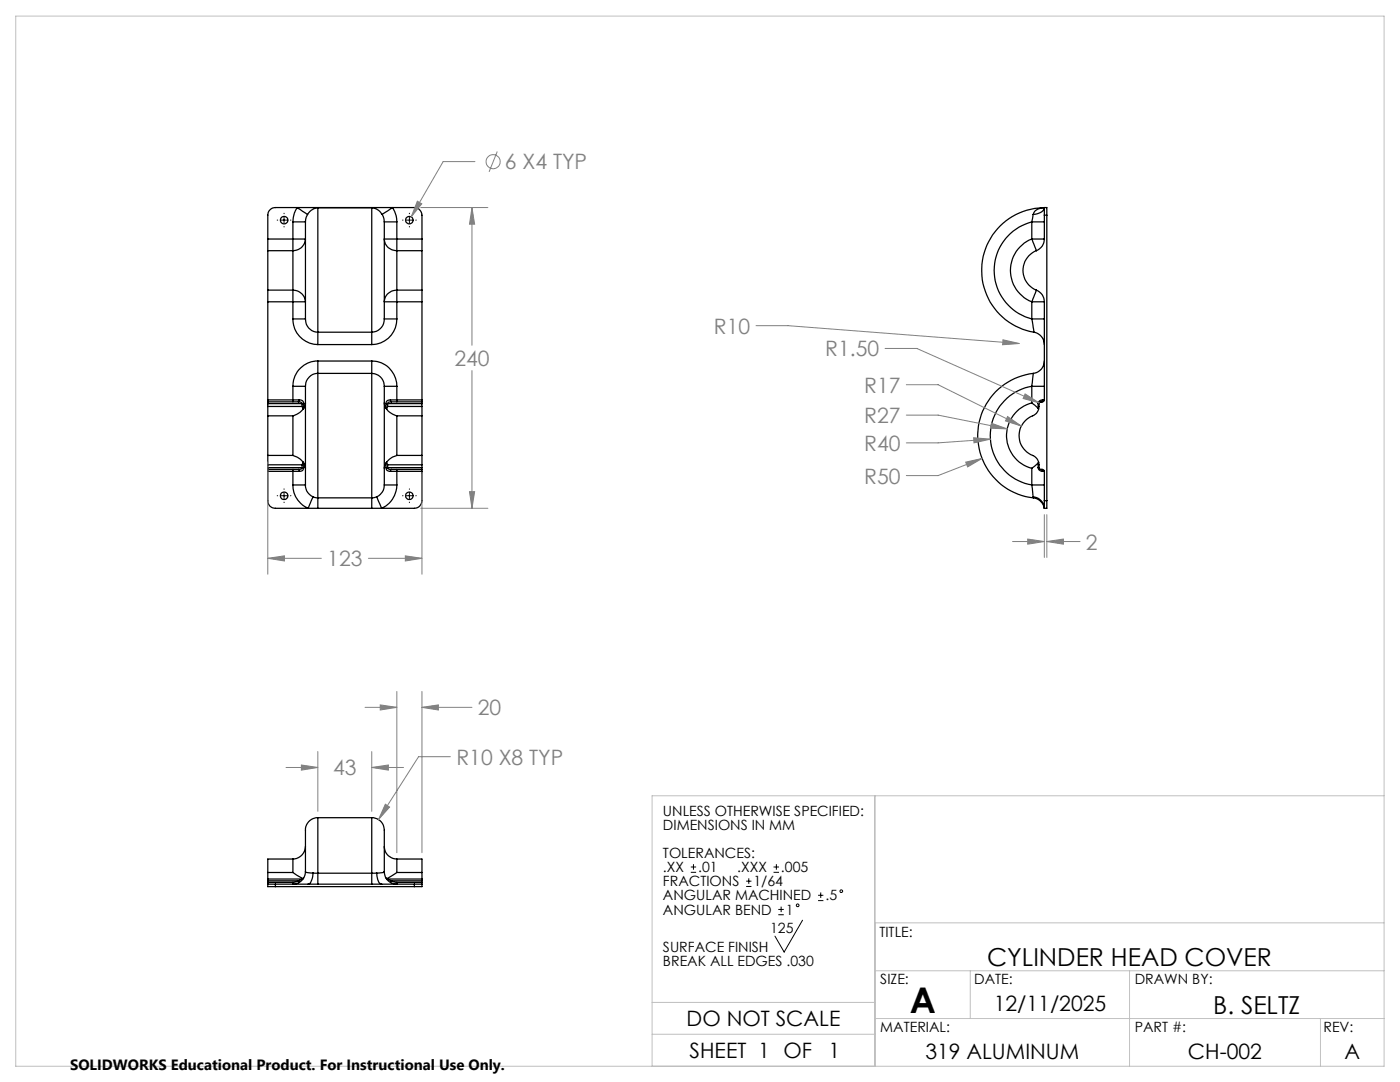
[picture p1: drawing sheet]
<svg xmlns="http://www.w3.org/2000/svg" width="279mm" height="216mm" viewBox="0 0 279 216" stroke-linecap="round" stroke-linejoin="round" font-family="sans-serif">
<g fill="none" stroke="#000" stroke-width=".25">
<path d="M53.4 50v7.9M53.4 47.7v2.3M53.4 57.9v2.3M53.4 47.7v-4.8a1.51 1.51 0 0 1 1.6-1.5h27.7a1.57 1.57 0 0 1 1.5 1.5v4.8M53.4 57.9h5.1M53.4 50h5.1M53.4 47.7h5.1M58.5 57.9a2.52 2.52 0 0 1 2.5 2.3h-2.5M58.5 50v7.9M58.5 47.7h2.4a2.22 2.22 0 0 1-1.1 1.9l-1.3 .4M58.5 44.3h2.5M58.5 57.9v2.3"/>
<path d="M58.5 47.7v2.3M58.5 44.3v3.4M61 44.3v19.3M61.4 42.8l-.3 .6-.1 .9M61.4 42.8l-2.1-1.4a5 5 0 0 0-.8 2.9M63.4 41.5v24.8M63.4 41.5a2.51 2.51 0 0 0-2 1.3M63.4 41.4v.1M63.4 41.5h10.8M74.2 41.5v24.8M74.2 41.5a2.59 2.59 0 0 1 2.1 1.3M74.2 41.4v.1"/>
<path d="M76.3 42.8l.3 .8 .1 .7M76.3 42.8l2.1-1.3a5 5 0 0 1 .8 2.8M76.7 44.3v19.3M76.7 44.3h2.5M79.2 57.9a2.46 2.46 0 0 0-2.5 2.3h2.5M79.2 47.7h-2.5a2.28 2.28 0 0 0 2.1 2.3h.4M79.2 50v7.9M79.2 57.9v2.3M79.2 47.7v2.3M79.2 57.9h5M79.2 50h5M79.2 44.3v3.4"/>
<path d="M79.2 47.7h5M84.2 50v7.9M84.2 47.7v2.3M84.2 57.9v2.3M205.9 44.3h2.5M205.9 47.7a6.7 6.7 0 0 0-4.3 6.3 6.7 6.7 0 0 0 4.3 6.2M205.9 47.7l.9 2.3M205.9 47.7h2.5M205.9 44.3a10 10 0 0 0-7.5 9.7 10 10 0 0 0 7.5 9.6M205.9 44.3v3.4M206.2 42.8l-.3 1.5M206.8 57.9a2.45 2.45 0 0 1 1.6 2.3"/>
<path d="M206.8 50a4.2 4.2 0 0 0-2.6 4 4.2 4.2 0 0 0 2.6 3.9M206.8 57.9l-.9 2.3M208 41.5a2.14 2.14 0 0 0-1.8 1.3M208 41.5a12.5 12.5 0 0 0-12.1 11.6 12.5 12.5 0 0 0 10.4 13.2M208.4 47.7a2.45 2.45 0 0 1-1.6 2.3M208.4 41.4v1.5M208.4 41.4h.5v1.5M208.4 41.4a2.07 2.07 0 0 1-2.2 1.4M208.4 41.4l-.4 .1M208.4 42.9v4.8M208.4 42.9h.5M208.9 42.9v57"/>
<path d="M53.4 79.8v.4M53.4 60.2h5.1M53.4 60.2v19.6M53.4 79.8h5.1M58.5 77.1h2.5M58.5 63.6a5 5 0 0 0 4.9 5.2M58.5 63.6h2.5M58.5 79.8h1.2M58.5 79.8v.4M58.5 60.2v3.4M58.5 77.1v2.7M59.7 79.8h.3a.67 .67 0 0 1 .6 .7"/>
<path d="M59.7 79.8l-.2 .4M61 77.1v19.7M61 63.6a2.52 2.52 0 0 0 2.4 2.7M63.4 74.5a2.48 2.48 0 0 0-2.4 2.6M63.4 74.5v24.8M63.4 72a5 5 0 0 0-4.9 5.1M63.4 72v2.5M63.4 66.3v2.5M63.4 74.5h10.8M63.4 66.3h10.8M63.4 72h10.8M63.4 68.8h10.8"/>
<path d="M74.2 74.5v24.8M74.2 74.5a2.53 2.53 0 0 1 2.5 2.6M74.2 66.3v2.5M74.2 72a5 5 0 0 1 5 5.1M74.2 72v2.5M76.7 77.1v19.7M76.7 63.6a2.56 2.56 0 0 1-2.5 2.7M76.7 63.6h2.5M76.7 77.1h2.5M77.9 79.8h1.3M77.9 79.8h-.1a.67 .67 0 0 0-.8 .7M77.9 79.8l.2 .4"/>
<path d="M79.2 63.6a5 5 0 0 1-5 5.2M79.2 79.8v.4M79.2 60.2v3.4M79.2 77.1v2.7M79.2 60.2h5M79.2 79.8h5M84.2 79.8v.4M84.2 60.2v19.6M205.9 63.6l.4 2.7M205.9 63.6h2.5M205.9 77.1h2.5M205.9 60.2h2.5"/>
<path d="M205.9 77.1a10 10 0 0 0-8.3 9.8 10 10 0 0 0 8.3 9.9M205.9 60.2v3.4M205.9 77.1v3.3M206.2 74.5l-.3 2.6M206.2 74.5a12.5 12.5 0 0 0-11.1 12.4 12.5 12.5 0 0 0 11.1 12.4M206.3 66.3a2.51 2.51 0 0 1 2.1 2.5M208.1 79.8h.3M208.1 79.8l-.6 .2-.3 .5M208.1 79.8l-.3 .4M208.4 79.8l-.1 .3-.5 .1M208.4 72a2.48 2.48 0 0 1-2.2 2.5M208.4 60.2v19.6"/>
<path d="M53.4 83v7.9M53.4 90.9v1.8M53.4 81.1v1.9M53.4 80.2v.3M53.4 93.3v.4M53.4 93.7v.4M53.4 94.1v5.8a1.45 1.45 0 0 0 1.6 1.5h27.7a1.51 1.51 0 0 0 1.5-1.5v-5.8M53.4 90.9h5.1M53.4 83h5.1M53.4 92.7h6.9M53.4 81.1h6.9M53.4 80.2h6.1"/>
<path d="M53.4 80.5h6.9M53.4 93.3h6.9M53.4 80.5v.6M53.4 92.7v.6M53.4 93.7h6.1M53.4 94.1h5.1M58.5 90.9l.2 .1a3.5 3.5 0 0 1 1.8 1.2M58.5 83v7.9M58.5 96.8a5 5 0 0 0 3 4.6l1-2.3M58.5 96.8h2.5M58.5 94.1h1.2M58.5 93.7v.4"/>
<path d="M58.5 94.1v2.7M59.5 80.2l.6 .1 .2 .2M59.5 93.7l.2 .4M60.3 81.1l.2 .5M60.3 80.5h.3M60.3 93.3l-.2 .3-.6 .1M60.3 93.3h.3M60.3 80.5v.6M60.3 92.7v.6M60.5 92.2l.1 .2M60.5 81.6a3.8 3.8 0 0 1-2 1.4M60.5 92.2l-.2 .5"/>
<path d="M60.6 92.4l.4 1.1M60.6 81.5l-.1 .1M60.6 93.3v.2a.66 .66 0 0 1-.9 .6M60.6 80.5v1M60.6 92.4v.9M61 96.8v.3a2.58 2.58 0 0 0 1.5 2M61 80.4l-.4 1.1M62.5 99.1l.9 .2M63.4 99.3v2.1M63.4 99.3h10.8M74.2 99.3v2.1M75.2 99.1l-1 .2"/>
<path d="M76.7 96.8a2.53 2.53 0 0 1-1.5 2.3M76.7 80.4l.3 1.1M76.7 96.8h2.5M77 92.4l-.3 1.1M77 81.5l.2 .1M77 93.3l.3 .6 .6 .2M77 93.3h.4M77 80.5h.4M77 80.5v1M77 92.4v.9M77.2 92.2l-.2 .2M77.2 81.6a3.8 3.8 0 0 0 2 1.4"/>
<path d="M77.2 92.2l.2 .5M77.4 93.3l.1 .3 .6 .1M77.4 92.7h6.8M77.4 81.1h6.8M77.4 81.1l-.2 .5M77.4 80.5v.6M77.4 92.7v.6M77.4 80.5h6.8M77.4 93.3h6.8M77.9 94.1h1.3M78.1 93.7l-.2 .4M78.1 80.2l-.6 .1-.1 .2"/>
<path d="M78.1 80.2h6.1M78.1 93.7h6.1M79.2 90.9l-.2 .1a3.5 3.5 0 0 0-1.8 1.2M79.2 83v7.9M79.2 96.8a5.1 5.1 0 0 1-3 4.6l-1-2.3M79.2 93.7v.4M79.2 90.9h5M79.2 83h5M79.2 94.1v2.7M79.2 94.1h5M84.2 83v7.9M84.2 90.9v1.8"/>
<path d="M84.2 81.1v1.9M84.2 80.2v.3M84.2 93.3v.4M84.2 93.7v.4M84.2 80.5v.6M84.2 92.7v.6M205.9 96.8l.3 2.3M205.9 96.8h2.5M205.9 80.4a6.7 6.7 0 0 0-5 6.5 6.7 6.7 0 0 0 5 6.6M205.9 80.4l1.3 1.1M205.9 93.5v3.3M206.2 99.1a2.42 2.42 0 0 1 2.2 2.3"/>
<path d="M206.2 99.1v.2M206.2 99.3a2.54 2.54 0 0 1 2.2 2.1M207.2 92.4l-1.3 1.1M207.2 81.5l.1 .1M207.2 93.3l.1 .4 .8 .4M207.2 93.3h.2M207.2 80.5h.2M207.2 80.5v1M207.2 92.4v.9M207.3 92.2l-.1 .2M207.4 80.5a2.25 2.25 0 0 1-1.7 2.6 4.3 4.3 0 0 0-2.3 4.2 4.3 4.3 0 0 0 3 3.7 2.3 2.3 0 0 1 1 2.3M207.4 93.3l.1 .3 .3 .1"/>
<path d="M207.8 80.2l-.3 .1-.1 .2M207.8 93.7h.4l.2 .4M207.8 93.7l.3 .4M208.1 94.1h.3M208.4 99.9v1.5M208.4 94.1v5.8M208.4 99.9h.5M208.9 99.9v1.5h-.5M208.4 101.4h.1M53.4 176.4v.5h1.6M53.4 176.4h1.6M53.4 176.1v.3"/>
<path d="M53.4 175.4v.4M53.4 174.1v1.3M53.4 175.8v.3M53.4 176.1h5.1M53.4 175.8h6.1M53.4 175.4h6.9M53.4 174.1h5.1M55 176.4h27.7M55 176.4v.5M55 176.9h27.7M58.5 174.1l2 1.2M58.5 171.4h-5.1v2.7"/>
<path d="M58.5 171.4v2.7M59.5 175.8l.2 .3M59.5 175.8l-1 .3M60.3 175.4l-.8 .4M60.6 175.2l-.3 .2M61 168.9a2.58 2.58 0 0 1-2.5 2.5M61 173.9l.2 .2 1.3 .1M61 173.9a2.38 2.38 0 0 1-2.5 2.5v-.3M62.5 174.2h.9M62.5 174.2a2.95 2.95 0 0 1-.9 2.2h-.1M63.4 163.2a2.68 2.68 0 0 0-2.4 3.3v7.4M63.4 174.2v2.2"/>
<path d="M63.4 163.2v11M63.4 163.2h10.8M63.4 174.2h10.8M74.2 163.2a2.68 2.68 0 0 1 2.5 3.3v7.4M74.2 174.2v2.2M74.2 163.2v11M75.2 174.2h-1M75.2 174.2a2.11 2.11 0 0 0 1 2.2M76.7 168.9a2.51 2.51 0 0 0 2.5 2.5M76.7 173.9l-.2 .2-1.3 .1M76.7 173.9a2.34 2.34 0 0 0 2.5 2.5v-.3M77 175.2l.4 .2"/>
<path d="M77.4 175.4l.7 .4M77.4 175.4h6.8M78.1 175.8l-.2 .3M78.1 175.8l1.1 .3M78.1 175.8h6.1M79.2 174.1l-2 1.2M79.2 171.4h5v2.7M79.2 171.4v2.7M79.2 176.1h5M79.2 174.1h5M82.7 176.4h1.5M82.7 176.4v.5"/>
<path d="M84.2 176.4v.5h-1.5M84.2 176.1v.3M84.2 175.4v.4M84.2 174.1v1.3M84.2 175.8v.3"/>
<circle cx="56.7" cy="43.9" r=".74"/>
<circle cx="81.7" cy="43.9" r=".74"/>
<circle cx="56.7" cy="98.9" r=".75"/>
<circle cx="81.7" cy="98.9" r=".75"/>
</g>
<g fill="none" stroke="#808080" stroke-width=".2">
<path d="M94.8 32.2h-6.4l-6.3 11.1M99.2 30.2l-1.6 4.1M83.3 40.1l.9 .6-2.1 2.6zM84 41.4h13.4M94.2 41.4l.5 3.3h-1zM94.2 41.4v27.5M94.2 73.9v27.5M150.9 65h6.3l46.2 3.5M176.6 69.5h6.4l24.4 10.9M180.9 76.8h6.3l16.6 8.2M200.2 67.8l3.2 .7-3.3 .3zM204.6 78.6l2.8 1.8-3.2-.9z"/>
<path d="M53.4 92.1v22.5M84.2 94.6v20M93.7 98.1h1l-.5 3.3zM180.9 82.8h6.3l13.8 2.8M192.7 92.2l3.3-.7-2.9 1.7zM194.3 87.3l3.4 .3-3.3 .8zM196 91.5l-8.8 3.4h-6.3M197.7 87.6l-10.5 .8h-6.3M197.9 84.5l3.1 1.1-3.3-.2zM201.1 83.1l2.7 1.9-3.1-1zM53.4 111.4l3.4-.5v1zM53.4 111.4h10.7"/>
<path d="M73.5 111.4h10.7M80.9 110.9l3.3 .5-3.3 .5zM84 101.4h13.4M202.1 108.1h6.3M205.1 107.6l3.3 .5-3.3 .5zM208.4 102.7v8.5M208.9 108.1l3.3-.5v1zM208.9 102.7v8.5M208.9 108.1h6.6M79.2 138v32.1M84.2 138v32.1M57.1 153.1h6.3"/>
<path d="M60.1 152.6l3.3 .5-3.3 .6zM63.4 150v11.9M72.8 141.1h6.4M74.2 153.1l3.3-.5v1.1zM74.2 150v11.9M74.2 153.1h6.3M75.9 140.7l3.3 .4-3.3 .6zM84.2 141.1l3.3-.4v1zM84.2 141.1h10M89.9 151h-6.4l-8 12.5M76.9 160.5l.9 .5-2.3 2.5z"/>
<circle cx="98.4" cy="32.3" r="1.41"/>
</g>
<g fill="none" stroke="#000" stroke-width=".2">
<path d="M55.3 43.9h.1M56.1 43.9h1.2M56.7 42.5v.2M56.7 43.3v1.3M56.7 45.2v.1M58 43.9h.1M80.3 43.9h.1M81.1 43.9h1.2M81.7 42.5v.2M81.7 43.3v1.3M81.7 45.2v.1M83 43.9h.1"/>
<path d="M55.3 98.9h.1M56.1 98.9h1.2M56.7 97.5v.1M56.7 98.3v1.3M58 98.9h.1M80.3 98.9h.1M81.1 98.9h1.2M81.7 97.5v.1M81.7 98.3v1.3M83 98.9h.1M56.7 100.2v.1M81.7 100.2v.1"/>
<path d="M137.9 174.1h1M137.9 173h1M138.4 172.4v1.1M148.9 176.9h1.1M148.9 175.8h1.1M149.4 175.3v1.1M154.4 174.1h1.1M154.4 173h1.1M154.9 172.4v1.1M163.3 179.7h1M163.3 178.6h1M163.8 178.1v1.1"/>
<path d="M155.3 182.5h1.1M155.3 181.5h1.1M155.9 180.9v1.1M160.2 183.6l-3.7 6.4-1.8-3.2"/>
<circle cx="167.9" cy="177.8" r=".27"/>
<circle cx="159.2" cy="180.6" r=".27"/>
</g>
<path d="M3.1 3.2h273.1v209.6h-273.1zM174.6 158.8v54M276.2 158.8h-146.1v54M174.6 193.7h101.6M174.6 184.1h101.6M193.6 193.7v9.5M225.4 193.7v19.1M130.1 200h44.5M130.1 206.4h44.5M174.6 203.2h101.6M263.5 203.2v9.6" fill="none" stroke="#c0c0c0" stroke-width=".2"/>
<path d="M53.4 111.4l3.4-.5v1zM80.9 110.9l3.3 .5-3.3 .5zM93.7 98.1h1l-.5 3.3zM94.2 41.4l.5 3.3h-1zM83.3 40.1l-1.2 3.2 2.1-2.6zM205.1 107.6l3.3 .5-3.3 .5zM208.9 108.1l3.3-.5v1zM201.1 83.1l-.4 .9 3.1 1zM197.9 84.5l-.2 .9 3.3 .2zM194.3 87.3l.1 1.1 3.3-.8zM192.7 92.2l.4 1 2.9-1.7zM200.2 67.8l-.1 1 3.3-.3zM204.6 78.6l-.4 .9 3.2 .9zM76.9 160.5l-1.4 3 2.3-2.5zM74.2 153.1l3.3-.5v1.1zM60.1 152.6l3.3 .5-3.3 .6zM84.2 141.1l3.3-.4v1zM75.9 140.7l3.3 .4-3.3 .6z" fill="#808080"/>
<text font-size="7.1" x="181.6" y="202">A</text>
<g font-size="4.9">
<text x="197" y="192.8">CYLINDER HEAD COVER</text>
<text x="242.1" y="202.3">B. SELTZ</text>
</g>
<g font-size="4.2" fill="#808080">
<text x="100.8" y="33.8">6 X4 TYP</text>
<text x="142.5" y="66.6">R10</text>
<text x="164.7" y="71.1">R1.50</text>
<text x="90.7" y="73">240</text>
<text x="172.5" y="78.3">R17</text>
<text x="172.5" y="84.4">R27</text>
<text x="172.5" y="90">R40</text>
<text x="172.5" y="96.5">R50</text>
<text x="65.3" y="113">123</text>
<text x="216.7" y="109.7">2</text>
<text x="95.4" y="142.7">20</text>
<text x="66.5" y="154.7">43</text>
<text x="91.1" y="152.6">R10 X8 TYP</text>
</g>
<g font-size="4.2">
<text x="198.3" y="201.7">12/11/2025</text>
<text x="137" y="204.7">DO NOT SCALE</text>
<text x="137.6" y="211.1">SHEET 1 OF</text>
<text x="165.4" y="211.1">1</text>
<text x="184.7" y="211.2">319 ALUMINUM</text>
<text x="237.1" y="211.2">CH-002</text>
<text x="268.3" y="211.2">A</text>
</g>
<text font-size="3" x="14" y="213.5">SOLIDWORKS Educational Product. For Instructional Use Only.</text>
<g font-size="2.8">
<text x="132.3" y="162.7">UNLESS OTHERWISE SPECIFIED:</text>
<text x="132.3" y="165.6">DIMENSIONS IN MM</text>
<text x="132.3" y="171.2">TOLERANCES:</text>
<text x="132.3" y="176.9">FRACTIONS</text>
<text x="132.3" y="174">.XX</text>
<text x="132.3" y="179.7">ANGULAR MACHINED</text>
<text x="139.3" y="174">.01</text>
<text x="147.1" y="174">.XXX</text>
<text x="150.4" y="176.9">1/64</text>
<text x="155.9" y="174">.005</text>
<text x="164.7" y="179.7">.5</text>
<text x="132.3" y="182.5">ANGULAR BEND</text>
<text x="156.8" y="182.5">1</text>
<text x="132.3" y="189.9">SURFACE FINISH</text>
<text x="153.7" y="186.2">125</text>
<text x="175.5" y="186.9">TITLE:</text>
<text x="132.3" y="192.8">BREAK ALL EDGES .030</text>
<text x="175.7" y="196.4">SIZE:</text>
<text x="194.4" y="196.4">DATE:</text>
<text x="226.5" y="196.4">DRAWN BY:</text>
<text x="175.7" y="206">MATERIAL:</text>
<text x="226.5" y="206">PART #:</text>
<text x="264.1" y="206">REV:</text>
</g>
</svg>
